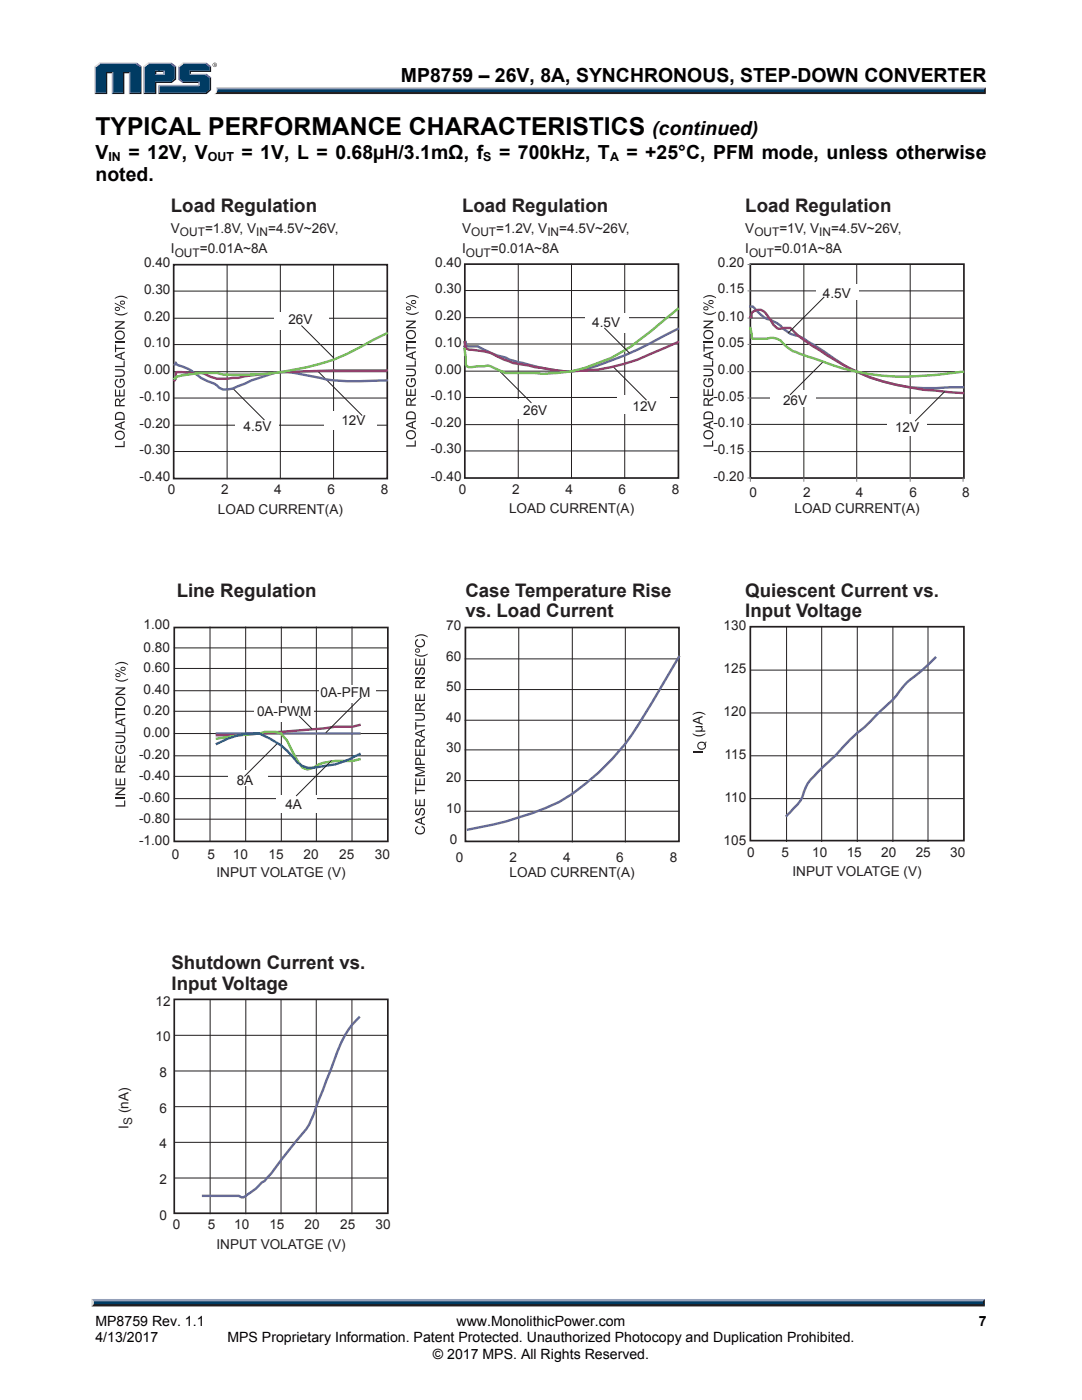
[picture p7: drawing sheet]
<svg xmlns="http://www.w3.org/2000/svg" width="216mm" height="279mm" viewBox="0 0 216 279" stroke-linecap="round" stroke-linejoin="round" font-family="sans-serif">
<path d="M43.2 17.5h153.5l-.4 .6h-153z" fill="#94a0b9"/>
<path d="M43.3 18.1h153l.4 .7h-153.9l.4-.3z" fill="#231f20"/>
<path d="M196.3 17.9l.4-.4v1.3l-.4-.4z" fill="#001339"/>
<path d="M43.4 17.9h152.9v.5h-153z" fill="#003b63"/>
<path d="M43.2 17.4l.2 .6a.79 .79 0 0 1-.6 .8l.1-.1a1.24 1.24 0 0 0 .3-1.3z" fill="#dcddde"/>
<path d="M30.9 15l.3-.3h1.3l.3 .3z" fill="#94a0b9"/>
<g fill="#003b63">
<path d="M19.2 13.4l.8-.6h7.2l.8 .6v5.1h-2v-4.1h-1.5v4.1h-1.9v-4.1h-1.5v4.1h-1.9z"/>
<path d="M28.9 13.4l.8-.6h2.1v1.3h-.9v.9h1.9v-.9h-1.2v-1.3h2.5l.8 .6v2.3l-.8 .6h-3.2v2.2h-2z"/>
<path d="M31.8 17.2h8v-.9h-3.2l-.8-.6v-2.3l.8-.6h4.4l.9 .6v.7h-4.1v.9h3.2l.9 .6v2.2l-.9 .7h-9.2z"/>
</g>
<path d="M36.4 12.6h4.8" fill="none" stroke="#94a0b9" stroke-width=".26"/>
<path d="M35.5 13.2l.9-.7 .2 .3-.8 .6z" fill="#dcddde"/>
<path d="M35.7 13.2v2.7" fill="none" stroke="#94a0b9" stroke-width=".27"/>
<path d="M35.5 15.9l.3-.2 .8 .6-.2 .3z" fill="#547194"/>
<path d="M36.4 16.4h3.4" fill="none" stroke="#001339" stroke-width=".26"/>
<g fill="#94a0b9">
<path d="M31.6 16.9h8v-.3l.2-.3v.9h-8z"/>
<path d="M31.6 16.9l.2 .3v1.3l-.2 .3z"/>
</g>
<path d="M37.8 14.1h4.1v-.7l.2-.2v1.2h-4v.3l-.3 .3z" fill="#001339"/>
<path d="M37.8 14.8h3.4" fill="none" stroke="#94a0b9" stroke-width=".26"/>
<path d="M41.2 14.7l.9 .7-.2 .2-.9-.6z" fill="#547194"/>
<g fill="#001339">
<path d="M31.6 18.8l.2-.3h9.2l.9-.7v-2.2l.2-.2v2.6l-.9 .8z"/>
<path d="M30.9 16.3h3.2l.8-.6v-2.3l.3-.2v2.7l-.9 .7h-3.1v2.2h-2.6l.3-.3h2z"/>
</g>
<path d="M34.3 12.5l.9 .7-.3 .2-.8-.6z" fill="#547194"/>
<path d="M29.5 12.6h4.8" fill="none" stroke="#94a0b9" stroke-width=".26"/>
<path d="M28.6 13.2l.9-.7 .2 .3-.8 .6z" fill="#dcddde"/>
<path d="M28.7 13.2v5.6" fill="none" stroke="#94a0b9" stroke-width=".27"/>
<path d="M32.5 14.4l.3-.3v.9l-.3-.3z" fill="#94a0b9"/>
<g fill="#001339">
<path d="M30.9 14.1h1.9l-.3 .3h-1.3v.3l-.3 .3z"/>
<path d="M28 13.4l.2-.2v5.6h-2.5l.3-.3h2z"/>
</g>
<path d="M27.3 12.5l.9 .7-.2 .2-.8-.6z" fill="#547194"/>
<path d="M19.8 12.6h7.5" fill="none" stroke="#94a0b9" stroke-width=".26"/>
<path d="M18.9 13.2l.9-.7 .2 .3-.8 .6z" fill="#dcddde"/>
<path d="M19 13.2v5.6" fill="none" stroke="#94a0b9" stroke-width=".27"/>
<path d="M21.1 14.4h1.5l-.3 .2h-.9v4.2h-2.5l.3-.3h1.9z" fill="#001339"/>
<path d="M22.4 14.4v4.4" fill="none" stroke="#94a0b9" stroke-width=".27"/>
<path d="M24.5 14.4h1.5l-.3 .2h-.9v4.2h-2.5l.3-.3h1.9z" fill="#001339"/>
<path d="M25.8 14.4v4.4" fill="none" stroke="#94a0b9" stroke-width=".27"/>
<path d="M41.2 12.5l.9 .7-.2 .2-.9-.6z" fill="#547194"/>
<g fill="#231f20">
<path d="M18.7 260h177.4l.4 .7h-178.2z"/>
<path d="M42.4 13a.45 .45 0 0 1 .9 0 .45 .45 0 0 1-.9 0zM42.5 12.9a.37 .37 0 0 0 .7 0 .37 .37 0 0 0-.7 0zM42.7 12.7l.3 .1 .1 .4-.3-.2-.1 .2zM42.8 12.8v.1h.1z"/>
</g>
<path d="M18.3 259.2h178.2l-.4 .8h-177.4z" fill="#94a0b9"/>
<path d="M196.5 259.2v1.5l-.4-.4v-.6z" fill="#001339"/>
<path d="M18.7 259.7h177.4v.6h-177.4z" fill="#003b63"/>
<path d="M18.3 259.2l.4 .5v.6l-.4 .4z" fill="#dcddde"/>
<path d="M92.9 125.2h42.6v42.7h-42.6z" fill="none" stroke="#231f20" stroke-width=".34"/>
<g fill="#231f20">
<path d="M83.1 165l.3-.1v.2a.65 .65 0 0 0-.3 .9 .65 .65 0 0 0 .9 .3 .59 .59 0 0 0 .6-.6 .59 .59 0 0 0-.5-.6l.1-.3a.92 .92 0 0 1 .5 1.3 .92 .92 0 0 1-1.3 .4 .88 .88 0 0 1-.3-1.5z"/>
<path d="M83 161.5l.4-.2v.3a.42 .42 0 0 0-.4 .4 .42 .42 0 0 0 .5 .4l.1-.1a.86 .86 0 0 1 .8-1 .81 .81 0 0 1 .4 .8 .81 .81 0 0 1-.6 .7l-.1-.3a.5 .5 0 0 0 .5-.5 .5 .5 0 0 0-.5-.4l-.1 .1a.83 .83 0 0 1-.8 1 .8 .8 0 0 1-.2-1.2z"/>
<path d="M82.8 159.5h.3v1.1h.6v-1h.2v1h.6v-1.2h.3v1.5h-2z"/>
<path d="M82.8 157h.3v.6h1.7v.3h-1.7v.6h-.3z"/>
<path d="M82.8 155.3h.3v1.2h.6v-1.1h.2v1.1h.6v-1.2h.3v1.4h-2z"/>
<path d="M82.8 153.1h2v.2h-1.6l1.6 .6v.2l-1.7 .6h1.7v.2h-2v-.4l1.7-.5-1.7-.6z"/>
<path d="M82.8 149.4h.3v1.2h.6v-1.1h.2v1.1h.6v-1.2h.3v1.4h-2z"/>
<path d="M82.8 144.1h.3v.6h1.7v.3h-1.7v.6h-.3z"/>
<path d="M82.8 142.3h1.2a.77 .77 0 0 1 .8 .8 .77 .77 0 0 1-.8 .7h-1.2v-.2h1.2a.52 .52 0 0 0 .6-.5 .52 .52 0 0 0-.6-.5h-1.2z"/>
<path d="M82.8 138.5h.3v1.1h.6v-1h.2v1h.6v-1.1h.3v1.4h-2z"/>
<path d="M82.8 135.1h2v.2h-2z"/>
<path d="M83 133.4l.4-.2v.3a.42 .42 0 0 0-.4 .5 .42 .42 0 0 0 .5 .3l.1-.1a.86 .86 0 0 1 .8-1 .81 .81 0 0 1 .4 .8 .81 .81 0 0 1-.6 .7l-.1-.2a.5 .5 0 0 0 .5-.5 .5 .5 0 0 0-.5-.5l-.1 .2a.83 .83 0 0 1-.8 .9 .8 .8 0 0 1-.2-1.2z"/>
<path d="M82.8 131.4h.3v1.2h.6v-1.1h.2v1.1h.6v-1.2h.3v1.4h-2z"/>
<path d="M82.8 130.4l.3 .2a2.2 2.2 0 0 0 2.2-.2v.2a1.95 1.95 0 0 1-2.5 0z"/>
<path d="M83.1 127.7l.3-.2v.3a.65 .65 0 0 0-.3 .9 .65 .65 0 0 0 .9 .2 .59 .59 0 0 0 .6-.5 .59 .59 0 0 0-.5-.7l.1-.2a.92 .92 0 0 1 .5 1.2 .92 .92 0 0 1-1.3 .5 .88 .88 0 0 1-.3-1.5z"/>
<path d="M82.8 127a1.95 1.95 0 0 1 2.5 0v.2a2.24 2.24 0 0 0-2.5 0z"/>
<path d="M82.8 163.7l2-.8v.3l-.6 .2v.8l.6 .3v.2l-2-.7zM83 163.8l1 .4v-.7z"/>
<path d="M83 151.3a.6 .6 0 0 1 .7 0 .6 .6 0 0 1 .3 .6v.5h.8v.3h-2l.1-1.1zM83.1 151.6v.8h.7l-.1-.8-.3-.2z"/>
<path d="M83 147.7a.53 .53 0 0 1 .6-.2 .53 .53 0 0 1 .3 .5l.9-.7v.4l-.8 .5-.1 .3v.3h.9v.2h-2zM83.1 147.9v.9h.6v-.6a.34 .34 0 0 0-.1-.4 .34 .34 0 0 0-.5 .1z"/>
<path d="M82.8 146.3l2-.8v.3l-.6 .2v.8l.6 .2v.3l-2-.7zM83 146.4l1 .3v-.6z"/>
<path d="M83 140.5a.53 .53 0 0 1 .6-.2 .53 .53 0 0 1 .3 .6l.9-.7v.3l-.8 .5-.1 .3v.3h.9v.3h-2zM83.1 140.7v.9h.6v-.5a.34 .34 0 0 0-.1-.5 .34 .34 0 0 0-.5 .1z"/>
<path d="M83 136a.53 .53 0 0 1 .6-.2 .53 .53 0 0 1 .3 .5l.9-.7v.4l-.8 .5-.1 .3v.3h.9v.2h-2zM83.1 136.2v.9h.6v-.6a.34 .34 0 0 0-.1-.4 .34 .34 0 0 0-.5 .1z"/>
<path d="M82.8 129.9a.5 .5 0 0 1 1 0 .5 .5 0 0 1-1 0zM83 129.8a.3 .3 0 0 0 .6 0 .3 .3 0 0 0-.6 0z"/>
</g>
<path d="M34.8 125.2h42.6v42.7h-42.6z" fill="none" stroke="#231f20" stroke-width=".34"/>
<g fill="#231f20">
<path d="M23.1 160.7h1.7v-.9h.2v1.2h-1.9z"/>
<path d="M23.1 159.1h1.9v.3h-1.9z"/>
<path d="M23.1 157.2h1.9v.2l-1.5 1.1h1.5v.2h-1.9v-.3l1.5-1h-1.5z"/>
<path d="M23.1 155.3h.2v1.2h.6v-1.1h.2v1.1h.7v-1.2h.2v1.4h-1.9z"/>
<path d="M23.1 150.8h.2v1.2h.6v-1.1h.2v1.1h.7v-1.2h.2v1.4h-1.9z"/>
<path d="M23.3 148.9l.3-.2 .1 .2a.72 .72 0 0 0-.3 1.1 .72 .72 0 0 0 1 .1 .8 .8 0 0 0 .2-1.2h-.4v.6h-.2v-.8h.7a1.01 1.01 0 0 1 .2 1.4 1.01 1.01 0 0 1-1.4 .2 1.01 1.01 0 0 1-.2-1.4z"/>
<path d="M23.1 146.8h1.1a.77 .77 0 0 1 .8 .7 .77 .77 0 0 1-.8 .8h-1.1v-.3h1.1a.52 .52 0 0 0 .6-.5 .52 .52 0 0 0-.6-.5h-1.1z"/>
<path d="M23.1 146.1h1.7v-1h.2v1.3h-1.9z"/>
<path d="M23.1 141.8h.2v.7h1.7v.2h-1.7v.7h-.2z"/>
<path d="M23.1 141.3h1.9v.2h-1.9z"/>
<path d="M23.1 137.2h1.9v.2l-1.5 1.1h1.5v.2h-1.9v-.2l1.5-1.1h-1.5z"/>
<path d="M23 135.4l.3 .2a2.2 2.2 0 0 0 2.3-.2v.2a1.95 1.95 0 0 1-2.6 0z"/>
<path d="M23 132.6a1.95 1.95 0 0 1 2.6 0v.1a2.24 2.24 0 0 0-2.6 0z"/>
<path d="M23.2 152.8a.53 .53 0 0 1 .6-.1 .53 .53 0 0 1 .3 .5l.9-.7v.3l-.8 .5-.1 .3v.3h.9v.3h-1.9zM23.4 153l-.1 .9h.6v-.5a.34 .34 0 0 0-.1-.4 .34 .34 0 0 0-.4 0z"/>
<path d="M23.1 144l1.9-.8v.3l-.6 .2v.9l.6 .2v.2l-1.9-.7zM23.3 144.2l.9 .3v-.7z"/>
<path d="M23.1 139.9a.97 .97 0 0 1 1.9 0 .97 .97 0 0 1-1.9 0zM23.5 139.5a.72 .72 0 0 0 0 .9 .72 .72 0 0 0 1 .1 .72 .72 0 0 0 .1-1l-.6-.2z"/>
<path d="M23 133.5l2.1 1v.2l-2.1-1zM23.2 134.4a.47 .47 0 0 1 .7 0 .47 .47 0 0 1-.1 .7l-.6-.1-.2-.3zM23.3 134.6l-.1 .1a.3 .3 0 0 0 .3 .2 .3 .3 0 0 0 .3-.3zM24.2 133.2a.47 .47 0 0 1 .7-.1 .47 .47 0 0 1-.1 .8l-.6-.1-.2-.3zM24.3 133.3l-.1 .1a.3 .3 0 0 0 .4 .3 .3 .3 0 0 0 .2-.4z"/>
</g>
<path d="M34.7 52.8h42.6v42.7h-42.6zM149.7 52.7h42.6v42.7h-42.6zM149.7 125.1h42.6v42.7h-42.6zM34.8 199.4h42.6v42.7h-42.6z" fill="none" stroke="#231f20" stroke-width=".34"/>
<g fill="#231f20">
<path d="M22.9 89h1.7v-1h.3v1.2h-2z"/>
<path d="M22.9 77.7h.3v1.2h.6v-1.1h.2v1.1h.6v-1.2h.3v1.4h-2z"/>
<path d="M23.2 75.8l.3-.2v.3a.72 .72 0 0 0-.2 1 .72 .72 0 0 0 1 .1 .8 .8 0 0 0 .2-1.2h-.4v.6h-.2v-.8h.7a1.01 1.01 0 0 1 .2 1.4 1.01 1.01 0 0 1-1.4 .2 1.01 1.01 0 0 1-.2-1.4z"/>
<path d="M22.9 73.7h1.2a.77 .77 0 0 1 .8 .8 .77 .77 0 0 1-.8 .7h-1.2v-.2h1.2a.52 .52 0 0 0 .6-.5 .52 .52 0 0 0-.6-.6h-1.2z"/>
<path d="M22.9 73h1.7v-.9h.3v1.2h-2z"/>
<path d="M22.9 68.8h.3v.6h1.7v.3h-1.7v.6h-.3z"/>
<path d="M22.9 68.2h2v.2h-2z"/>
<path d="M22.9 64.1h2v.3l-1.5 1h1.5v.2h-2v-.2l1.6-1.1h-1.6z"/>
<path d="M22.9 62.3l.3 .2a2.2 2.2 0 0 0 2.3-.2v.2a1.95 1.95 0 0 1-2.6 0z"/>
<path d="M22.9 59.5a1.95 1.95 0 0 1 2.6 0v.2a2.24 2.24 0 0 0-2.6 0z"/>
<path d="M23 86.8a.97 .97 0 0 1 1.9 0 .97 .97 0 0 1-1.9 0zM23.3 86.4a.72 .72 0 0 0 .1 .9 .72 .72 0 0 0 1 .1 .72 .72 0 0 0 .1-1l-.6-.2z"/>
<path d="M22.9 84.8l2-.8v.3l-.6 .2v.8l.6 .3v.2l-2-.7zM23.1 84.9l1 .4v-.7z"/>
<path d="M23.1 82.5a1.01 1.01 0 0 1 1.1-.3 1.01 1.01 0 0 1 .7 .9v.7h-2v-.9zM23.3 82.7l-.1 .8h1.4v-.4a.77 .77 0 0 0-.5-.6 .77 .77 0 0 0-.8 .2z"/>
<path d="M23.1 79.7a.53 .53 0 0 1 .6-.1 .53 .53 0 0 1 .3 .5l.9-.7v.3l-.8 .5-.1 .3v.3h.9v.3h-2zM23.2 79.9v.9h.6v-.5a.34 .34 0 0 0-.1-.4 .34 .34 0 0 0-.5 0z"/>
<path d="M22.9 70.9l2-.8v.3l-.6 .3v.8l.6 .2v.3l-2-.8zM23.1 71.1l1 .3v-.7z"/>
<path d="M23 66.8a.97 .97 0 0 1 1.9 0 .97 .97 0 0 1-1.9 0zM23.3 66.4a.72 .72 0 0 0 .1 1 .72 .72 0 0 0 1 0 .72 .72 0 0 0 .1-1l-.6-.2z"/>
<path d="M22.9 60.4l2.1 1.1v.1l-2.1-1zM23 61.4a.47 .47 0 0 1 .8-.1 .47 .47 0 0 1-.2 .7h-.5l-.2-.3zM23.1 61.5v.1a.3 .3 0 0 0 .3 .3 .3 .3 0 0 0 .3-.4zM24.1 60.1a.47 .47 0 0 1 .7 0 .47 .47 0 0 1-.1 .7l-.6-.1-.2-.3zM24.2 60.3h-.1a.3 .3 0 0 0 .3 .3 .3 .3 0 0 0 .3-.4z"/>
</g>
<path d="M34.7 58.1h42.5M45.3 52.8v42.7M55.9 52.8v42.7M66.6 52.8v42.7M34.7 79.4h42.5M34.7 74.2h42.5M34.7 68.8h42.5M34.7 63.5h42.5M34.7 90.1h42.5M34.7 84.9h42.5" fill="none" stroke="#231f20" stroke-width=".2"/>
<g fill="#fff">
<path d="M54.6 62.3h11v3.6h-11z"/>
<path d="M46.9 83.3h8.7v3.8h-8.7z"/>
<path d="M64.6 82.2h10.5v3.7h-10.5z"/>
</g>
<path d="M46.6 77.6l6.1 6.2M63.4 74.1l8.8 8.8" fill="none" stroke="#231f20" stroke-width=".2"/>
<path d="M92.8 52.7h42.6v42.7h-42.6z" fill="none" stroke="#231f20" stroke-width=".34"/>
<g fill="#231f20">
<path d="M81 88.9h1.7v-1h.3v1.2h-2z"/>
<path d="M81 77.6h.3v1.2h.6v-1.1h.2v1.1h.6v-1.2h.3v1.4h-2z"/>
<path d="M81.3 75.7l.3-.2v.2a.72 .72 0 0 0-.2 1.1 .72 .72 0 0 0 1 .1 .8 .8 0 0 0 .2-1.2h-.4v.6h-.2v-.8h.7a1.01 1.01 0 0 1 .2 1.4 1.01 1.01 0 0 1-1.5 .2 1.01 1.01 0 0 1-.1-1.4z"/>
<path d="M81 73.6h1.2a.77 .77 0 0 1 .8 .7 .77 .77 0 0 1-.8 .8h-1.2v-.3h1.2a.52 .52 0 0 0 .6-.5 .52 .52 0 0 0-.6-.5h-1.2z"/>
<path d="M81 72.9h1.7v-1h.3v1.3h-2z"/>
<path d="M81 68.6h.3v.7h1.7v.2h-1.7v.7h-.3z"/>
<path d="M81 68.1h2v.2h-2z"/>
<path d="M81 64h2v.3l-1.5 1h1.5v.2h-2v-.2l1.6-1.1h-1.6z"/>
<path d="M81 62.2l.3 .2a2.2 2.2 0 0 0 2.2-.2v.2a1.95 1.95 0 0 1-2.5 0z"/>
<path d="M81 59.4a1.95 1.95 0 0 1 2.5 0v.1a2.24 2.24 0 0 0-2.5 0z"/>
<path d="M140.4 88.9h1.7v-1h.2v1.2h-1.9z"/>
<path d="M140.4 77.6h.2v1.2h.6v-1.1h.2v1.1h.7v-1.2h.2v1.4h-1.9z"/>
<path d="M140.6 75.7l.3-.2 .1 .2a.72 .72 0 0 0-.3 1.1 .72 .72 0 0 0 1.1 .1 .8 .8 0 0 0 .1-1.2h-.4v.6h-.2v-.8h.7a1.01 1.01 0 0 1 .2 1.4 1.01 1.01 0 0 1-1.4 .2 1.01 1.01 0 0 1-.2-1.4z"/>
<path d="M140.4 73.6h1.1a.77 .77 0 0 1 .8 .7 .77 .77 0 0 1-.8 .8h-1.1v-.3h1.1a.52 .52 0 0 0 .6-.5 .52 .52 0 0 0-.6-.5h-1.1z"/>
<path d="M140.4 72.9h1.7v-1h.2v1.3h-1.9z"/>
<path d="M140.4 68.6h.2v.7h1.7v.2h-1.7v.7h-.2z"/>
<path d="M140.4 68.1h1.9v.2h-1.9z"/>
<path d="M140.4 64h1.9v.3l-1.5 1h1.5v.2h-1.9v-.2l1.5-1.1h-1.5z"/>
<path d="M140.3 62.2l.3 .2a2.2 2.2 0 0 0 2.3-.2v.2a1.95 1.95 0 0 1-2.6 0z"/>
<path d="M140.3 59.4a1.95 1.95 0 0 1 2.6 0v.1a2.24 2.24 0 0 0-2.6 0z"/>
<path d="M81.1 86.7a.97 .97 0 0 1 1.9 0 .97 .97 0 0 1-1.9 0zM81.4 86.3a.72 .72 0 0 0 .1 .9 .72 .72 0 0 0 1 0 .72 .72 0 0 0 .1-.9l-.6-.2z"/>
<path d="M81 84.7l2-.8v.3l-.6 .2v.8l.6 .2v.3l-2-.7zM81.2 84.8l1 .4v-.7z"/>
<path d="M81.2 82.4a1.01 1.01 0 0 1 1.1-.3 1.01 1.01 0 0 1 .7 .9v.7h-2v-.9zM81.4 82.6l-.1 .8h1.4v-.4a.77 .77 0 0 0-.5-.7 .77 .77 0 0 0-.8 .3z"/>
<path d="M81.2 79.6a.53 .53 0 0 1 .6-.1 .53 .53 0 0 1 .3 .5l.9-.7v.3l-.8 .5-.1 .3v.3h.9v.3h-2zM81.3 79.8v.9h.6v-.5a.34 .34 0 0 0-.1-.4 .34 .34 0 0 0-.5 0z"/>
<path d="M81 70.8l2-.8v.3l-.6 .3v.8l.6 .2v.3l-2-.8zM81.2 71l1 .3v-.7z"/>
<path d="M81.1 66.7a.97 .97 0 0 1 1.9 0 .97 .97 0 0 1-1.9 0zM81.4 66.3a.72 .72 0 0 0 .1 .9 .72 .72 0 0 0 1 .1 .72 .72 0 0 0 .1-1l-.6-.2z"/>
<path d="M81 60.3l2 1v.2l-2-1zM81.1 61.2a.47 .47 0 0 1 .8 0 .47 .47 0 0 1-.2 .7l-.6-.1-.1-.3zM81.2 61.4v.1a.3 .3 0 0 0 .3 .2 .3 .3 0 0 0 .3-.3zM82.1 60a.47 .47 0 0 1 .8 0 .47 .47 0 0 1-.2 .7l-.5-.1-.2-.3zM82.3 60.1l-.1 .1a.3 .3 0 0 0 .3 .3 .3 .3 0 0 0 .3-.4z"/>
<path d="M140.4 86.7a.97 .97 0 0 1 1.9 0 .97 .97 0 0 1-1.9 0zM140.8 86.3a.72 .72 0 0 0 .1 .9 .72 .72 0 0 0 .9 0 .72 .72 0 0 0 .1-.9l-.6-.2z"/>
<path d="M140.4 84.7l1.9-.8v.3l-.6 .2v.8l.6 .2v.3l-1.9-.7zM140.6 84.8l.9 .4v-.7z"/>
<path d="M140.5 82.4a1.01 1.01 0 0 1 1.1-.3 1.01 1.01 0 0 1 .7 .9v.7h-1.9v-.9zM140.7 82.6l-.1 .8h1.5v-.4a.77 .77 0 0 0-.5-.7 .77 .77 0 0 0-.9 .3z"/>
<path d="M140.5 79.6a.53 .53 0 0 1 .6-.1 .53 .53 0 0 1 .3 .5l.9-.7v.3l-.7 .5-.2 .3v.3h.9v.3h-1.9zM140.7 79.8l-.1 .9h.6v-.5a.34 .34 0 0 0-.1-.4 .34 .34 0 0 0-.4 0z"/>
<path d="M140.4 70.8l1.9-.8v.3l-.6 .3v.8l.6 .2v.3l-1.9-.8zM140.6 71l.9 .3v-.7z"/>
<path d="M140.4 66.7a.97 .97 0 0 1 1.9 0 .97 .97 0 0 1-1.9 0zM140.8 66.3a.72 .72 0 0 0 .1 .9 .72 .72 0 0 0 .9 .1 .72 .72 0 0 0 .1-1l-.6-.2z"/>
<path d="M140.3 60.3l2.1 1v.2l-2.1-1zM140.5 61.2a.47 .47 0 0 1 .7 0 .47 .47 0 0 1-.1 .7l-.6-.1-.2-.3zM140.6 61.4l-.1 .1a.3 .3 0 0 0 .4 .2 .3 .3 0 0 0 .2-.3zM141.5 60a.47 .47 0 0 1 .7 0 .47 .47 0 0 1-.1 .7l-.6-.1-.1-.3zM141.6 60.1l-.1 .1a.3 .3 0 0 0 .4 .3 .3 .3 0 0 0 .2-.4z"/>
</g>
<path d="M92.8 58h42.5M103.4 52.7v42.7M114 52.7v42.7M124.7 52.7v42.7M92.8 79.3h42.5M92.8 74.1h42.5M92.8 68.7h42.5M92.8 63.4h42.5M92.8 90h42.5M92.8 84.7h42.5" fill="none" stroke="#231f20" stroke-width=".2"/>
<g fill="#fff">
<path d="M102.4 79.6h8.5v4h-8.5z"/>
<path d="M116.8 62.6h8.7v3.8h-8.7z"/>
<path d="M123.2 78.9h10.5v3.7h-10.5z"/>
</g>
<g fill="none" stroke="#231f20" stroke-width=".2">
<path d="M149.7 58.1h42.5M160.4 52.8v42.6M171 52.8v42.6M181.6 52.8v42.6M60.2 65l6.3 6.4M99.8 74.2l6.2 6.1M120.7 65.5l4.9 4.9M122.6 73.4l6.3 6.4M149.7 79.4h42.5M149.7 74.2h42.5M149.7 68.7h42.5M149.7 63.5h42.5"/>
<path d="M149.7 90.1h42.5M149.7 84.7h42.5"/>
</g>
<path d="M34.8 72.8l.3-.4 .2 .4 .4 .1a9.6 9.6 0 0 1 4.4 2.5l2.7 1.2 .9 .8a4 4 0 0 0 3.8-.3l2.7-1.2 3.1-1a9.6 9.6 0 0 1 5.4-.5l5.2 1a26.5 26.5 0 0 0 7.9 .7l5.4-.2M135.2 65.6l-2.6 1.4a72.1 72.1 0 0 1-15.9 6.8 23.4 23.4 0 0 1-9.6-.6l-5.5-1.4-.5-.4a19.6 19.6 0 0 1-5.8-2.3h-2.1l-.3-.5-.2 .5M149.7 61.2h.5l.4 .3a8.9 8.9 0 0 0 2.4 2.1l.7 .2a6.2 6.2 0 0 1 2.6 1.8 5.3 5.3 0 0 0 3.2 1.5l4.3 2.7a34.8 34.8 0 0 0 25.7 7.5h2.7" fill="none" stroke="#666a96" stroke-width=".48"/>
<path d="M77.2 73.9h-10.7l-10.4 .4-7.2 .8-1.4 .3h-1.1a7.3 7.3 0 0 1-5.6-.8l-.6-.2-4.9-.1-.2 .1v1.2l-.3 .3M92.7 68.3l.2 1.2 .7 .3h.5a13.3 13.3 0 0 1 6.5 2 12.4 12.4 0 0 0 4.9 1.1l1.2 .4 1.5 .1a33.4 33.4 0 0 0 19-1.6l8-3.5M149.7 63.3h.3v-.6a1.69 1.69 0 0 1 2.8-.2l1.5 2.3 .7 .7 .4 .1 2.3-.1 1.5 1.4a93.1 93.1 0 0 0 11.8 7.3 47.2 47.2 0 0 0 15.8 3.8l5.4 .4" fill="none" stroke="#923d6a" stroke-width=".48"/>
<path d="M77.2 66.5l-2.7 1.3a46.2 46.2 0 0 1-19.8 6.6l-5.5 .4a26.6 26.6 0 0 1-6.4-.4 43.4 43.4 0 0 0-7.5 .7l-.5 .5M135.2 61.6l-2.6 2.2a73.7 73.7 0 0 1-8 6.2 28.4 28.4 0 0 1-17.9 4.4h-6l-2.7-1.3-.7-.2-3.7 .4-.4-.2-.3-.3v-1.5l-.2-1.7M149.7 65.5l.3 1.9 .2 .2h2.8a2.83 2.83 0 0 1 3.3 1 7.6 7.6 0 0 0 3.2 2l3.7 1.2a47.2 47.2 0 0 0 23.6 3l5.4-.6" fill="none" stroke="#91c33f" stroke-width=".48"/>
<g fill="none" stroke="#808084" stroke-width=".2">
<path d="M149.3 58.1h.4M149.3 52.8h.4M149.3 79.4h.4M149.3 74.2h.4M149.3 68.7h.4M149.3 63.5h.4M149.3 95.4h.4v.6M149.3 90.1h.4M149.3 84.7h.4M160.4 95.4v.6M170.9 95.4v.6M181.6 95.4v.6"/>
<path d="M192.2 95.4v.6"/>
</g>
<g fill="#fff">
<path d="M162.9 56.8h8.5v3.1h-8.5z"/>
<path d="M177.1 82.6h7.9v4.4h-7.9z"/>
<path d="M153.7 78h9v3.3h-9z"/>
</g>
<g fill="none" stroke="#231f20" stroke-width=".2">
<path d="M164.4 59.3l-7.1 7.1M164.1 72.4l-6.4 6.3M188.4 78.2l-5.7 5.8M34.8 137.8h42.6M34.8 133.4h42.6M34.8 129.3h42.6M41.9 125.2v42.7M49 125.2v42.7M56.1 125.2v42.7M63.1 125.2v42.7M70.2 125.2v42.7M34.8 159.4h42.6"/>
<path d="M34.8 154.9h42.6M34.8 150.8h42.6M34.8 146.4h42.6M34.8 142h42.6M34.8 163.5h42.6"/>
</g>
<path d="M43.3 146.4h28.4" fill="none" stroke="#666a96" stroke-width=".48"/>
<path d="M71.7 144.7l-1.3 .3h-3.5l-2.3 .4-17.1 1.3h-4.2" fill="none" stroke="#923d6a" stroke-width=".48"/>
<path d="M43.3 147.4l4.2-.7 4.3-.3 1.1-.3h2.1l1.1 .3 1.2 1.4a20.6 20.6 0 0 0 3.1 5.4l1 .4 1.1-.4a9 9 0 0 1 6.4-1.3h1.5l1.3-.4" fill="none" stroke="#91c33f" stroke-width=".48"/>
<path d="M43.3 148.4a14.7 14.7 0 0 1 8.5-2 15.7 15.7 0 0 1 7.6 5.8l1 .7 1 .3a32.2 32.2 0 0 0 6.5-1l1.8-.7 2-1" fill="none" stroke="#00a3b3" stroke-width=".48"/>
<g fill="#fff">
<path d="M50.6 140.3h11.9v3.7h-11.9z"/>
<path d="M63.7 136.9h11.3v3.4h-11.3z"/>
<path d="M45.4 153.7h8v3.1h-8z"/>
<path d="M55.2 158.7h8.1v3.5h-8.1z"/>
</g>
<g fill="none" stroke="#231f20" stroke-width=".2">
<path d="M92.8 137.6h42.7M92.8 131.5h42.7M103.5 125.3v42.7M114.2 125.3v42.7M124.8 125.3v42.7M149.8 133.7h42.5M157 125.2v42.7M164 125.2v42.7M171.1 125.2v42.7M178.2 125.2v42.7M185.2 125.2v42.7M92.8 155.8h42.7"/>
<path d="M92.8 149.7h42.7M92.8 143.7h42.7M149.8 159.4h42.5M149.8 150.8h42.5M149.8 142.3h42.5M92.8 161.9h42.7"/>
</g>
<path d="M135.5 131.1l-2.7 4.5a132.9 132.9 0 0 1-8 12.8 48.4 48.4 0 0 1-13.2 11.7 75.2 75.2 0 0 1-18.2 5.5M186.6 131.3a40.4 40.4 0 0 1-5.7 4.9l-.6 .8a23.5 23.5 0 0 1-5 5.3l-2.8 2.8a32.9 32.9 0 0 0-5.7 5.5l-3.6 3.5a9.5 9.5 0 0 0-2.8 4 5.6 5.6 0 0 1-2 3.2l-1.4 1.5" fill="none" stroke="#666a96" stroke-width=".48"/>
<g fill="#231f20">
<path d="M138.2 150h2v.2h-2z"/>
<path d="M138.2 146.3l.3 .2a2.2 2.2 0 0 0 2.3-.2v.2a1.95 1.95 0 0 1-2.6 0z"/>
<path d="M138.8 144.9h1.4v.2h-.2a.41 .41 0 0 1 0 .7h.7v.2h-1.9v-.2h.8a.33 .33 0 0 0 .4-.3 .33 .33 0 0 0-.4-.4h-.8z"/>
<path d="M138.2 142.5a1.95 1.95 0 0 1 2.6 0v.2a2.24 2.24 0 0 0-2.6 0z"/>
<path d="M139.4 148.2a1.01 1.01 0 0 1 1.3 .1l.1-.3h.2a.57 .57 0 0 0-.1 .8 .86 .86 0 0 1-1.2 .8 .86 .86 0 0 1-.3-1.4zM139.5 148.4a.65 .65 0 0 0 .4 1 .65 .65 0 0 0 .8-.8l-.1 .2h-.2l.2-.4-.4-.1z"/>
<path d="M138.2 143.7l2-.8v.3l-.6 .2v.8l.6 .2v.3l-2-.8zM138.4 143.8l1 .3v-.6z"/>
</g>
<g fill="none" stroke="#231f20" stroke-width=".2">
<path d="M72.1 139.2l-7 7M55.3 148.5l-6.5 6.4M59.7 142.9l2.5 2.5M66.1 151.8l-6.9 7M41.9 199.6v42.6M49 199.6v42.6M56.1 199.6v42.6M63.1 199.6v42.6M70.2 199.6v42.6M34.9 213.7h42.3M34.9 206.6h42.3M34.9 235.1h42.3"/>
<path d="M34.9 228h42.3M34.9 220.9h42.3"/>
</g>
<path d="M71.6 203.1a16.5 16.5 0 0 0-4.3 6.8l-4.9 13a13.7 13.7 0 0 1-3.5 5.1l-2.8 3.5a24.2 24.2 0 0 1-6.7 6.9 1.13 1.13 0 0 1-1.8 .3h-7.1" fill="none" stroke="#666a96" stroke-width=".48"/>
<text font-size="4.9" x="19" y="27">TYPICAL PERFORMANCE CHARACTERISTICS</text>
<g font-size="3.9">
<text x="80" y="16.3">MP8759 – 26V, 8A, SYNCHRONOUS, STEP-DOWN CONVERTER</text>
<text x="130.1" y="27">(continued)</text>
<text x="19" y="31.6">V</text>
<text x="25.6" y="31.6">= 12V, V</text>
<text x="48.2" y="31.6">= 1V, L = 0.68µH/3.1mΩ, f</text>
<text x="99.6" y="31.6">= 700kHz, T</text>
<text x="125" y="31.6">= +25°C, PFM mode, unless otherwise</text>
<text x="19.1" y="36.1">noted.</text>
</g>
<g font-size="3.7" fill="#231f20">
<text x="34.1" y="42.4">Load Regulation</text>
<text x="92.2" y="42.4">Load Regulation</text>
<text x="148.7" y="42.4">Load Regulation</text>
<text x="35.3" y="119.1">Line Regulation</text>
<text x="92.9" y="119.1">Case Temperature Rise</text>
<text x="148.7" y="119.1">Quiescent Current vs.</text>
<text x="92.9" y="123.2">vs. Load Current</text>
<text x="148.7" y="123.2">Input Voltage</text>
<text x="34.2" y="193.4">Shutdown Current vs.</text>
<text x="34.2" y="197.5">Input Voltage</text>
</g>
<g font-size="2.8">
<text x="19" y="264.6">MP8759 Rev. 1.1</text>
<text x="19" y="267.9">4/13/2017</text>
<text x="45.4" y="267.9">MPS Proprietary Information. Patent Protected. Unauthorized Photocopy and Duplication Prohibited.</text>
<text x="91.1" y="264.6">www.MonolithicPower.com</text>
<text x="195.3" y="264.6">7</text>
<text x="86.4" y="271.1">© 2017 MPS. All Rights Reserved.</text>
</g>
<g font-size="2.7" fill="#231f20">
<text x="34.1" y="46.5">V</text>
<text x="40.9" y="46.5">=1.8V, V</text>
<text x="53.5" y="46.5">=4.5V~26V,</text>
<text x="92.2" y="46.5">V</text>
<text x="99" y="46.5">=1.2V, V</text>
<text x="111.6" y="46.5">=4.5V~26V,</text>
<text x="148.7" y="46.5">V</text>
<text x="155.5" y="46.5">=1V, V</text>
<text x="165.8" y="46.5">=4.5V~26V,</text>
<text x="28.7" y="53.3">0.40</text>
<text x="34.1" y="50.5">I</text>
<text x="39.9" y="50.5">=0.01A~8A</text>
<text x="86.8" y="53.2">0.40</text>
<text x="92.2" y="50.5">I</text>
<text x="98" y="50.5">=0.01A~8A</text>
<text x="143.2" y="53.3">0.20</text>
<text x="148.7" y="50.5">I</text>
<text x="154.5" y="50.5">=0.01A~8A</text>
<text x="28.7" y="58.6">0.30</text>
<text x="86.8" y="58.5">0.30</text>
<text x="143.2" y="58.6">0.15</text>
<text x="164.2" y="59.4">4.5V</text>
<text x="28.7" y="64">0.20</text>
<text x="57.6" y="64.8">26V</text>
<text x="86.8" y="63.9">0.20</text>
<text x="118.2" y="65.3">4.5V</text>
<text x="143.2" y="64">0.10</text>
<text x="28.7" y="69.3">0.10</text>
<text x="86.8" y="69.2">0.10</text>
<text x="143.2" y="69.3">0.05</text>
<text x="28.7" y="74.7">0.00</text>
<text x="86.8" y="74.6">0.00</text>
<text x="143.2" y="74.7">0.00</text>
<text x="27.8" y="79.9">-0.10</text>
<text x="85.9" y="79.8">-0.10</text>
<text x="104.4" y="82.8">26V</text>
<text x="126.2" y="82">12V</text>
<text x="142.3" y="79.9">-0.05</text>
<text x="156.3" y="80.8">26V</text>
<text x="27.8" y="85.4">-0.20</text>
<text x="48.6" y="85.9">4.5V</text>
<text x="68.1" y="84.8">12V</text>
<text x="85.9" y="85.3">-0.20</text>
<text x="142.3" y="85.2">-0.10</text>
<text x="178.6" y="86.2">12V</text>
<text x="27.8" y="90.6">-0.30</text>
<text x="85.9" y="95.9">-0.40</text>
<text x="85.9" y="90.5">-0.30</text>
<text x="142.3" y="95.9">-0.20</text>
<text x="142.3" y="90.6">-0.15</text>
<text x="27.8" y="96">-0.40</text>
<text x="33.5" y="98.6">0</text>
<text x="44.1" y="98.6">2</text>
<text x="54.7" y="98.6">4</text>
<text x="65.3" y="98.6">6</text>
<text x="76" y="98.6">8</text>
<text x="91.6" y="98.5">0</text>
<text x="102.2" y="98.5">2</text>
<text x="112.8" y="98.5">4</text>
<text x="123.4" y="98.5">6</text>
<text x="134.1" y="98.5">8</text>
<text x="149.6" y="99.2">0</text>
<text x="160.2" y="99.2">2</text>
<text x="170.8" y="99.2">4</text>
<text x="181.5" y="99.2">6</text>
<text x="192" y="99.2">8</text>
<text x="43.5" y="102.6">LOAD CURRENT(A)</text>
<text x="101.6" y="102.4">LOAD CURRENT(A)</text>
<text x="158.5" y="102.5">LOAD CURRENT(A)</text>
<text x="28.6" y="125.6">1.00</text>
<text x="89" y="125.7">70</text>
<text x="144.4" y="125.8">130</text>
<text x="28.6" y="130">0.80</text>
<text x="89" y="131.9">60</text>
<text x="28.6" y="134.1">0.60</text>
<text x="89" y="138">50</text>
<text x="144.4" y="134.4">125</text>
<text x="28.6" y="142.7">0.20</text>
<text x="28.6" y="138.6">0.40</text>
<text x="51.3" y="143">0A-PWM</text>
<text x="64" y="139.1">0A-PFM</text>
<text x="144.4" y="142.9">120</text>
<text x="28.6" y="147.1">0.00</text>
<text x="89" y="144.1">40</text>
<text x="27.7" y="155.7">-0.40</text>
<text x="27.7" y="151.6">-0.20</text>
<text x="89" y="150">30</text>
<text x="144.6" y="151.5">115</text>
<text x="27.7" y="160.1">-0.60</text>
<text x="47.2" y="156.6">8A</text>
<text x="57" y="161.5">4A</text>
<text x="89" y="156.1">20</text>
<text x="144.6" y="160">110</text>
<text x="27.7" y="164.2">-0.80</text>
<text x="89" y="162.3">10</text>
<text x="27.7" y="168.7">-1.00</text>
<text x="34.3" y="171.4">0</text>
<text x="41.4" y="171.4">5</text>
<text x="46.5" y="171.4">10</text>
<text x="53.6" y="171.4">15</text>
<text x="60.6" y="171.4">20</text>
<text x="67.7" y="171.4">25</text>
<text x="74.8" y="171.4">30</text>
<text x="89.8" y="168.4">0</text>
<text x="91" y="172.1">0</text>
<text x="101.7" y="172.1">2</text>
<text x="112.4" y="172.1">4</text>
<text x="122.9" y="172.1">6</text>
<text x="133.6" y="172.1">8</text>
<text x="144.4" y="168.6">105</text>
<text x="149.1" y="171">0</text>
<text x="156" y="171">5</text>
<text x="162.1" y="171">10</text>
<text x="169" y="171">15</text>
<text x="175.8" y="171">20</text>
<text x="182.7" y="171">25</text>
<text x="189.6" y="171">30</text>
<text x="43.2" y="175">INPUT VOLATGE (V)</text>
<text x="101.7" y="175">LOAD CURRENT(A)</text>
<text x="158.1" y="174.8">INPUT VOLATGE (V)</text>
<text x="31.1" y="200.7">12</text>
<text x="31.1" y="207.8">10</text>
<text x="31.8" y="214.9">8</text>
<text x="25.7" y="225.3" transform="rotate(-90 25.7 225.3)">I</text>
<text x="25.7" y="222.2" transform="rotate(-90 25.7 222.2)">(nA)</text>
<text x="31.8" y="222">6</text>
<text x="31.8" y="229.2">4</text>
<text x="31.8" y="236.3">2</text>
<text x="31.8" y="243.4">0</text>
<text x="34.5" y="245.4">0</text>
<text x="41.5" y="245.4">5</text>
<text x="46.7" y="245.4">10</text>
<text x="53.8" y="245.4">15</text>
<text x="60.8" y="245.4">20</text>
<text x="67.9" y="245.4">25</text>
<text x="74.9" y="245.4">30</text>
<text x="43.2" y="249.2">INPUT VOLATGE (V)</text>
</g>
<g font-size="2.5">
<text x="21.6" y="32.2">IN</text>
<text x="41.5" y="32.2">OUT</text>
<text x="96.4" y="32.2">S</text>
<text x="121.7" y="32.2">A</text>
</g>
<g font-size="2.4" fill="#231f20">
<text x="35.9" y="47.1">OUT</text>
<text x="51.1" y="47.1">IN</text>
<text x="94" y="47.1">OUT</text>
<text x="109.2" y="47.1">IN</text>
<text x="150.5" y="47.1">OUT</text>
<text x="163.5" y="47.1">IN</text>
<text x="34.9" y="51.2">OUT</text>
<text x="93" y="51.2">OUT</text>
<text x="149.5" y="51.2">OUT</text>
<text x="26.3" y="224.5" transform="rotate(-90 26.3 224.5)">S</text>
</g>
</svg>
